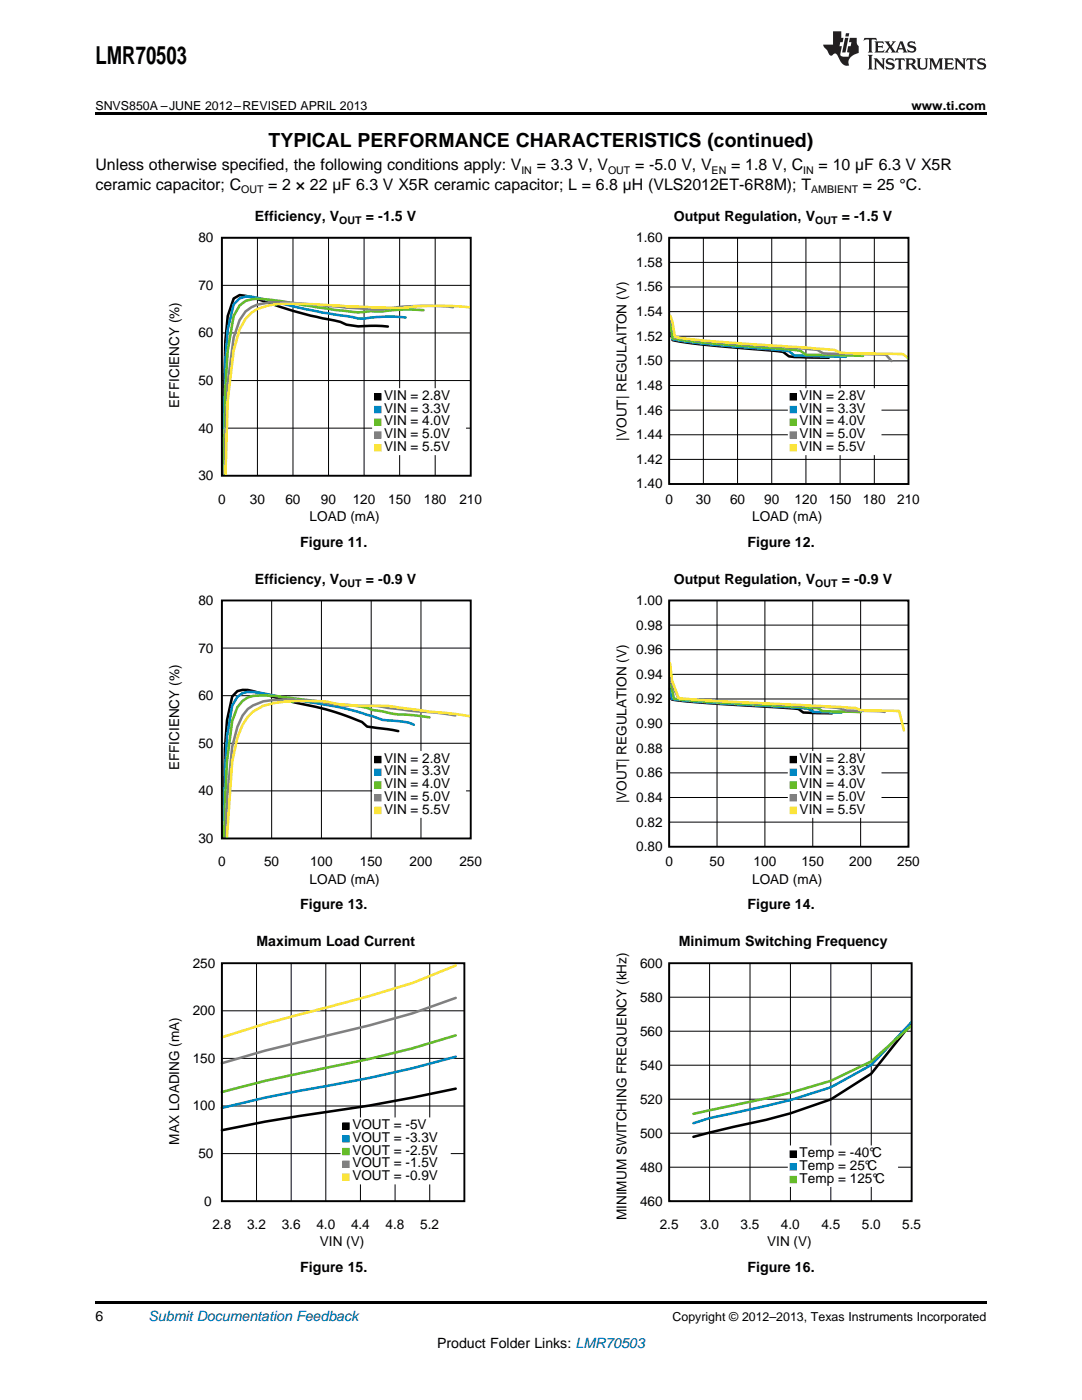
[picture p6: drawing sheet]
<svg xmlns="http://www.w3.org/2000/svg" width="216mm" height="279mm" viewBox="0 0 216 279" stroke-linecap="round" stroke-linejoin="round" font-family="sans-serif">
<path d="M19 259.7h177.8v.5h-177.8z" fill="#000"/>
<g fill="#fff">
<path d="M66.9 255.6h.3v.7h-.3z"/>
<path d="M156.1 255.6h.4v.7h-.4z"/>
</g>
<path d="M51.2 192.2v47.5M58.1 192.2v47.5M65 192.2v47.5M71.9 192.2v47.5M78.8 192.2v47.5M85.7 192.2v47.5M92.7 192.2h-48.4v47.5h48.4M44.3 211.2h48.4M44.3 201.7h48.4M44.3 230.2h48.4M44.3 220.7h48.4" fill="none" stroke="#000" stroke-width=".2"/>
<path d="M90.9 217.3a343.7 343.7 0 0 1-31.1 5.4l-6.9 1.1-8.6 1.8" fill="none" stroke="#000" stroke-width=".51"/>
<path d="M90.9 210.9a272.7 272.7 0 0 1-31.1 6.8l-6.9 1.4-8.6 2" fill="none" stroke="#0087c2" stroke-width=".51"/>
<path d="M90.9 206.6l-8.6 2.6-8.6 2.1a473.9 473.9 0 0 0-29.4 6.6" fill="none" stroke="#66bc29" stroke-width=".51"/>
<path d="M90.9 199.2l-8.6 3-8.6 2.5-20.8 5-8.6 2.5" fill="none" stroke="#808080" stroke-width=".51"/>
<path d="M90.9 192.7l-8.6 3.5-8.6 2.6a558.1 558.1 0 0 0-29.4 8.2" fill="none" stroke="#fbe43b" stroke-width=".51"/>
<path d="M25.9 189.7h69.3v.6h-69.3zM100.8 189.7h-2.4v61.3v-61.3h-3.8v61.3M25.9 241.6h69.3v.2h-69.3zM25.9 245.4h69.3v.2h-69.3zM25.9 249.3h69.3v.1h-69.3zM25.9 251v-61.3h3.8v61.3v-61.3h3.8v61.3v-61.3h3.8v61.3v-61.3h3.8v61.3M37.9 251v-61.3h3.8v61.3" fill="none" stroke="#fff" stroke-width="3.8" stroke-linecap="butt"/>
<path d="M68.4 223.5h21.1v2.3h-21.1z" fill-rule="evenodd" fill="#fff"/>
<path d="M68.4 223.5h21.1v2.3h-21.1z" fill="none" stroke="#fff" stroke-width=".91" stroke-linecap="butt"/>
<path d="M68.4 226h21.1v2.3h-21.1z" fill-rule="evenodd" fill="#fff"/>
<path d="M68.4 226h21.1v2.3h-21.1z" fill="none" stroke="#fff" stroke-width=".91" stroke-linecap="butt"/>
<path d="M68.4 228.6h21.1v2.2h-21.1z" fill-rule="evenodd" fill="#fff"/>
<path d="M68.4 228.6h21.1v2.2h-21.1z" fill="none" stroke="#fff" stroke-width=".91" stroke-linecap="butt"/>
<path d="M68.4 231.1h21.1v2.3h-21.1z" fill-rule="evenodd" fill="#fff"/>
<path d="M68.4 231.1h21.1v2.3h-21.1z" fill="none" stroke="#fff" stroke-width=".91" stroke-linecap="butt"/>
<path d="M68.4 233.6h21.1v2.3h-21.1z" fill-rule="evenodd" fill="#fff"/>
<path d="M68.4 233.6h21.1v2.3h-21.1z" fill="none" stroke="#fff" stroke-width=".91" stroke-linecap="butt"/>
<path d="M68.4 224.1h1.3v1.3h-1.3z" fill-rule="evenodd" fill="#000"/>
<path d="M68.4 224.1h1.3v1.3h-1.3z" fill="none" stroke="#000" stroke-width=".2"/>
<path d="M68.4 226.6h1.3v1.3h-1.3z" fill-rule="evenodd" fill="#0087c2"/>
<path d="M68.4 226.6h1.3v1.3h-1.3z" fill="none" stroke="#0087c2" stroke-width=".2"/>
<path d="M68.4 229.2h1.3v1.3h-1.3z" fill-rule="evenodd" fill="#66bc29"/>
<path d="M68.4 229.2h1.3v1.3h-1.3z" fill="none" stroke="#66bc29" stroke-width=".2"/>
<path d="M68.4 231.7h1.3v1.3h-1.3z" fill-rule="evenodd" fill="#808080"/>
<path d="M68.4 231.7h1.3v1.3h-1.3z" fill="none" stroke="#808080" stroke-width=".2"/>
<path d="M68.4 234.3h1.3v1.2h-1.3z" fill-rule="evenodd" fill="#fbe43b"/>
<path d="M68.4 234.3h1.3v1.2h-1.3z" fill="none" stroke="#fbe43b" stroke-width=".2"/>
<path d="M44.3 192.2h48.4v47.5h-48.4z" fill="none" stroke="#000" stroke-width=".38"/>
<path d="M133.5 192.2h48.4v47.5h-48.4zM133.5 199h48.4M141.6 192.2v47.5M149.7 192.2v47.5M157.7 192.2v47.5M165.8 192.2v47.5M173.8 192.2v47.5M133.5 219.4h48.4M133.5 212.6h48.4M133.5 205.8h48.4M133.5 232.9h48.4M133.5 226.2h48.4" fill="none" stroke="#000" stroke-width=".2"/>
<path d="M181.9 204.2l-8.1 10.1-8 5.1-8.1 2.8-4.8 1.3-6.5 1.4-8 2" fill="none" stroke="#000" stroke-width=".51"/>
<path d="M181.9 204l-8.1 8.5-8 4.5-8.1 2.5-16.1 3.6-3.2 1.1" fill="none" stroke="#0087c2" stroke-width=".51"/>
<path d="M181.9 204.6l-8.1 7.2-8 3.9-8.1 2.4-19.3 4.2" fill="none" stroke="#66bc29" stroke-width=".51"/>
<path d="M115.1 189.7h69.4v.6h-69.4zM190.1 189.7h-2.5v61.3v-61.3h-3.8v61.3M115.1 241.6h69.4v.2h-69.4zM115.1 245.4h69.4v.2h-69.4zM115.1 249.3h69.4v.1h-69.4zM115.1 251v-61.3h3.8v61.3v-61.3h3.8v61.3v-61.3h3.8v61.3v-61.3h3.9v61.3M127.2 251v-61.3h3.8v61.3" fill="none" stroke="#fff" stroke-width="3.8" stroke-linecap="butt"/>
<path d="M157.7 229.1h21v2.2h-21z" fill-rule="evenodd" fill="#fff"/>
<path d="M157.7 229.1h21v2.2h-21z" fill="none" stroke="#fff" stroke-width=".91" stroke-linecap="butt"/>
<path d="M157.7 231.6h21v2.3h-21z" fill-rule="evenodd" fill="#fff"/>
<path d="M157.7 231.6h21v2.3h-21z" fill="none" stroke="#fff" stroke-width=".91" stroke-linecap="butt"/>
<path d="M157.7 234.1h21v2.3h-21z" fill-rule="evenodd" fill="#fff"/>
<path d="M157.7 234.1h21v2.3h-21z" fill="none" stroke="#fff" stroke-width=".91" stroke-linecap="butt"/>
<path d="M157.7 229.7h1.2v1.3h-1.2z" fill-rule="evenodd" fill="#000"/>
<path d="M157.7 229.7h1.2v1.3h-1.2z" fill="none" stroke="#000" stroke-width=".2"/>
<path d="M157.7 232.2h1.2v1.3h-1.2z" fill-rule="evenodd" fill="#0087c2"/>
<path d="M157.7 232.2h1.2v1.3h-1.2z" fill="none" stroke="#0087c2" stroke-width=".2"/>
<path d="M157.7 234.8h1.2v1.2h-1.2z" fill-rule="evenodd" fill="#66bc29"/>
<path d="M157.7 234.8h1.2v1.2h-1.2z" fill="none" stroke="#66bc29" stroke-width=".2"/>
<path d="M133.5 192.2h48.4v47.5h-48.4z" fill="none" stroke="#000" stroke-width=".38"/>
<g fill="#fff">
<path d="M66.9 183.2h.3v.7h-.3z"/>
<path d="M156.1 183.2h.4v.7h-.4z"/>
</g>
<path d="M44.3 119.8h49.6v47.5h-49.6zM54.2 119.8v47.5M64.1 119.8v47.5M74.1 119.8v47.5M84 119.8v47.5M44.3 138.8h49.6M44.3 129.3h49.6M44.3 157.8h49.6M44.3 148.3h49.6" fill="none" stroke="#000" stroke-width=".2"/>
<path d="M79.5 145.9l-6.2-.9-1.1-.9a58.6 58.6 0 0 0-13.4-3.9l-9.4-2.5h-1l-1 .2-1.1 1.1-1 4.7-.4 5.8-.4 24.2" fill="none" stroke="#000" stroke-width=".51"/>
<path d="M82.6 144.6a13.7 13.7 0 0 0-5.2-.8l-1-.1-1.1-.4a65 65 0 0 0-14.5-3.3l-4.1-.8a34.1 34.1 0 0 0-7.3-1.1l-1 .2-1 .8-1.1 1.7-1 6.2-.4 6.9-.4 24.7" fill="none" stroke="#0087c2" stroke-width=".51"/>
<path d="M85.7 143.2l-5.2-.6a13 13 0 0 1-4.1-.6l-2.1-.3a23 23 0 0 0-7.3-1.2l-8.2-1.1a34.9 34.9 0 0 0-8.3-.5l-1.1 .3-1 .7-1 1.2-1.1 2.8-1 8-.4 8.7-.3 18" fill="none" stroke="#66bc29" stroke-width=".51"/>
<path d="M90.9 142.8l-3.1-.5-6.3-.5-3.1-.4a35 35 0 0 0-8.3-.6l-3.1-.2a43.2 43.2 0 0 0-14.5-.6 6.6 6.6 0 0 0-5.1 5.1l-1.1 3.9-1 10.5-.5 19.1" fill="none" stroke="#808080" stroke-width=".51"/>
<path d="M95 143.5l-1-.5-2.1-.4-9.3-1a45.9 45.9 0 0 0-9.3-.8 28.6 28.6 0 0 1-8.3-.8 59.5 59.5 0 0 0-10.4 .3 7.7 7.7 0 0 0-6.2 4.4l-1 2.5-1.1 4.8-1 15-.4 11.6" fill="none" stroke="#fbe43b" stroke-width=".51"/>
<path d="M25.9 117.3h70.6v.6h-70.6zM100.8 117.3h-1.2v61.3v-61.3h-3.8v61.3M25.9 169.2h70.6v.2h-70.6zM25.9 173.1h70.6v.1h-70.6zM25.9 176.9h70.6v.1h-70.6zM25.9 178.6v-61.3h3.8v61.3v-61.3h3.8v61.3v-61.3h3.8v61.3v-61.3h3.8v61.3M37.9 178.6v-61.3h3.8v61.3" fill="none" stroke="#fff" stroke-width="3.8" stroke-linecap="butt"/>
<path d="M74.8 150.3h17.7v2.3h-17.7z" fill-rule="evenodd" fill="#fff"/>
<path d="M74.8 150.3h17.7v2.3h-17.7z" fill="none" stroke="#fff" stroke-width=".91" stroke-linecap="butt"/>
<path d="M74.8 152.9h17.7v2.2h-17.7z" fill-rule="evenodd" fill="#fff"/>
<path d="M74.8 152.9h17.7v2.2h-17.7z" fill="none" stroke="#fff" stroke-width=".91" stroke-linecap="butt"/>
<path d="M74.8 155.4h17.7v2.3h-17.7z" fill-rule="evenodd" fill="#fff"/>
<path d="M74.8 155.4h17.7v2.3h-17.7z" fill="none" stroke="#fff" stroke-width=".91" stroke-linecap="butt"/>
<path d="M74.8 157.9h17.7v2.3h-17.7z" fill-rule="evenodd" fill="#fff"/>
<path d="M74.8 157.9h17.7v2.3h-17.7z" fill="none" stroke="#fff" stroke-width=".91" stroke-linecap="butt"/>
<path d="M74.8 160.5h17.7v2.3h-17.7z" fill-rule="evenodd" fill="#fff"/>
<path d="M74.8 160.5h17.7v2.3h-17.7z" fill="none" stroke="#fff" stroke-width=".91" stroke-linecap="butt"/>
<path d="M74.8 151h1.2v1.2h-1.2z" fill-rule="evenodd" fill="#000"/>
<path d="M74.8 151h1.2v1.2h-1.2z" fill="none" stroke="#000" stroke-width=".2"/>
<path d="M74.8 153.5h1.2v1.3h-1.2z" fill-rule="evenodd" fill="#0087c2"/>
<path d="M74.8 153.5h1.2v1.3h-1.2z" fill="none" stroke="#0087c2" stroke-width=".2"/>
<path d="M74.8 156h1.2v1.3h-1.2z" fill-rule="evenodd" fill="#66bc29"/>
<path d="M74.8 156h1.2v1.3h-1.2z" fill="none" stroke="#66bc29" stroke-width=".2"/>
<path d="M74.8 158.6h1.2v1.2h-1.2z" fill-rule="evenodd" fill="#808080"/>
<path d="M74.8 158.6h1.2v1.2h-1.2z" fill="none" stroke="#808080" stroke-width=".2"/>
<path d="M74.8 161.1h1.2v1.3h-1.2z" fill-rule="evenodd" fill="#fbe43b"/>
<path d="M74.8 161.1h1.2v1.3h-1.2z" fill="none" stroke="#fbe43b" stroke-width=".2"/>
<path d="M44.3 119.8h49.6v47.5h-49.6z" fill="none" stroke="#000" stroke-width=".38"/>
<g fill="none" stroke="#000" stroke-width=".2">
<path d="M133.5 119.8h47.8v49.2h-47.8zM143.1 119.8v49.2M152.6 119.8v49.2M162.2 119.8v49.2M171.7 119.8v49.2M133.5 139.5h47.8M133.5 134.6h47.8M133.5 129.7h47.8M133.5 124.8h47.8M133.5 159.2h47.8M133.5 154.2h47.8M133.5 149.3h47.8"/>
<path d="M133.5 144.4h47.8M133.5 164.1h47.8"/>
</g>
<path d="M133.7 137.5l.4 2.1a371.9 371.9 0 0 0 21.4 1.6l3.8 .3 1 .7 5.7 .2" fill="none" stroke="#000" stroke-width=".51"/>
<path d="M133.7 137.1l.4 2.4a447.3 447.3 0 0 0 24.3 1.7l2.8 .2 1 .7 5.7 .1" fill="none" stroke="#0087c2" stroke-width=".51"/>
<path d="M133.7 136.5l.4 1.1 .4 1.8 8.6 .8 20.1 1.1 .9 .6 7.7 .2" fill="none" stroke="#66bc29" stroke-width=".51"/>
<path d="M133.7 135.1l.8 2.4 .9 1.9 7.7 .6 22 1.1a9.6 9.6 0 0 1 3.8 .7l6.7 .1 .9 .2" fill="none" stroke="#808080" stroke-width=".51"/>
<path d="M133.7 132.4l.4 3.4 1.3 3.6 9.6 .6 23.9 1.2 1.9 .1 1 .4 7.6 .2 1 3.9" fill="none" stroke="#fbe43b" stroke-width=".51"/>
<path d="M115.1 117.3h68.7v.6h-68.7zM190.1 117.3h-3.1v61.3v-61.3h-3.8v61.3M115.1 170.9h68.7v.1h-68.7zM115.1 174.7h68.7v.1h-68.7zM127.2 178.6v-61.3h3.8v61.3M130.4 178.6v-61.3h-3.9v61.3v-61.3h-3.8v61.3v-61.3h-3.8v61.3v-61.3h-3.8v61.3v-.1h68.7v.1" fill="none" stroke="#fff" stroke-width="3.8" stroke-linecap="butt"/>
<path d="M157.7 150.3h17.7v2.3h-17.7z" fill-rule="evenodd" fill="#fff"/>
<path d="M157.7 150.3h17.7v2.3h-17.7z" fill="none" stroke="#fff" stroke-width=".91" stroke-linecap="butt"/>
<path d="M157.7 152.9h17.7v2.2h-17.7z" fill-rule="evenodd" fill="#fff"/>
<path d="M157.7 152.9h17.7v2.2h-17.7z" fill="none" stroke="#fff" stroke-width=".91" stroke-linecap="butt"/>
<path d="M157.7 155.4h17.7v2.3h-17.7z" fill-rule="evenodd" fill="#fff"/>
<path d="M157.7 155.4h17.7v2.3h-17.7z" fill="none" stroke="#fff" stroke-width=".91" stroke-linecap="butt"/>
<path d="M157.7 157.9h17.7v2.3h-17.7z" fill-rule="evenodd" fill="#fff"/>
<path d="M157.7 157.9h17.7v2.3h-17.7z" fill="none" stroke="#fff" stroke-width=".91" stroke-linecap="butt"/>
<path d="M157.7 160.5h17.7v2.3h-17.7z" fill-rule="evenodd" fill="#fff"/>
<path d="M157.7 160.5h17.7v2.3h-17.7z" fill="none" stroke="#fff" stroke-width=".91" stroke-linecap="butt"/>
<path d="M157.7 151h1.2v1.2h-1.2z" fill-rule="evenodd" fill="#000"/>
<path d="M157.7 151h1.2v1.2h-1.2z" fill="none" stroke="#000" stroke-width=".2"/>
<path d="M157.7 153.5h1.2v1.3h-1.2z" fill-rule="evenodd" fill="#0087c2"/>
<path d="M157.7 153.5h1.2v1.3h-1.2z" fill="none" stroke="#0087c2" stroke-width=".2"/>
<path d="M157.7 156h1.2v1.3h-1.2z" fill-rule="evenodd" fill="#66bc29"/>
<path d="M157.7 156h1.2v1.3h-1.2z" fill="none" stroke="#66bc29" stroke-width=".2"/>
<path d="M157.7 158.6h1.2v1.2h-1.2z" fill-rule="evenodd" fill="#808080"/>
<path d="M157.7 158.6h1.2v1.2h-1.2z" fill="none" stroke="#808080" stroke-width=".2"/>
<path d="M157.7 161.1h1.2v1.3h-1.2z" fill-rule="evenodd" fill="#fbe43b"/>
<path d="M157.7 161.1h1.2v1.3h-1.2z" fill="none" stroke="#fbe43b" stroke-width=".2"/>
<path d="M133.5 119.8h47.8v49.2h-47.8z" fill="none" stroke="#000" stroke-width=".38"/>
<g fill="#fff">
<path d="M66.9 110.8h.3v.7h-.3z"/>
<path d="M156.1 110.8h.4v.7h-.4z"/>
</g>
<path d="M44.3 47.4h49.6v47.5h-49.6zM44.3 56.9h49.6M51.4 47.4v47.5M58.5 47.4v47.5M65.6 47.4v47.5M72.6 47.4v47.5M79.7 47.4v47.5M86.8 47.4v47.5M44.3 75.9h49.6M44.3 66.4h49.6M44.3 85.4h49.6" fill="none" stroke="#000" stroke-width=".2"/>
<path d="M77.4 65.2l-3.6-.2a10.3 10.3 0 0 1-5.9-.8 95.6 95.6 0 0 1-17.7-4.9l-2.4-.4-1.2 .7-1.2 3.5-.4 4.9-.5 19" fill="none" stroke="#000" stroke-width=".51"/>
<path d="M80.9 63.4l-3.5-.2-3.6 .2-1.1 .2h-1.2l-2.4-.5a117.1 117.1 0 0 1-15.4-3.2l-2.3-.5a3.9 3.9 0 0 0-4.8 1.4l-1.2 4.9-.4 6.2-.5 24.4" fill="none" stroke="#0087c2" stroke-width=".51"/>
<path d="M84.5 61.9l-3.6-.1-2.3 .1a16.9 16.9 0 0 1-4.8 .2 24.9 24.9 0 0 1-8.2-.5l-4.8-.7a65.8 65.8 0 0 0-9.4-1.3l-2.4 .5-1.2 .9-1.2 2.1-1.2 6.8-.4 7.6-.5 27.3" fill="none" stroke="#66bc29" stroke-width=".51"/>
<path d="M90.4 61.3a53 53 0 0 0-14.2 .5l-7.1-.4-10.6-.9-4.8-.1a6.4 6.4 0 0 0-5.9 3.5l-1.2 3.5-1.2 9.1-.4 11.2-.4 18.5" fill="none" stroke="#808080" stroke-width=".51"/>
<path d="M93.9 61.4a58.6 58.6 0 0 0-14.1 .1l-10.7-.4-7.1-.4a49.2 49.2 0 0 0-8.3 .2 7.3 7.3 0 0 0-5.9 4.8l-1.2 4.2-1.2 10-.7 26.3" fill="none" stroke="#fbe43b" stroke-width=".51"/>
<path d="M25.9 44.9h70.6v.6h-70.6zM100.8 44.9h-1.2v61.3v-61.3h-3.8v61.3M25.9 96.9h70.6v.1h-70.6zM25.9 100.7h70.6v.1h-70.6zM25.9 104.5h70.6v.1h-70.6zM25.9 106.2v-61.3h3.8v61.3v-61.3h3.8v61.3v-61.3h3.8v61.3v-61.3h3.8v61.3M37.9 106.2v-61.3h3.8v61.3" fill="none" stroke="#fff" stroke-width="3.8" stroke-linecap="butt"/>
<path d="M74.8 77.9h17.7v2.3h-17.7z" fill-rule="evenodd" fill="#fff"/>
<path d="M74.8 77.9h17.7v2.3h-17.7z" fill="none" stroke="#fff" stroke-width=".91" stroke-linecap="butt"/>
<path d="M74.8 80.5h17.7v2.3h-17.7z" fill-rule="evenodd" fill="#fff"/>
<path d="M74.8 80.5h17.7v2.3h-17.7z" fill="none" stroke="#fff" stroke-width=".91" stroke-linecap="butt"/>
<path d="M74.8 83h17.7v2.3h-17.7z" fill-rule="evenodd" fill="#fff"/>
<path d="M74.8 83h17.7v2.3h-17.7z" fill="none" stroke="#fff" stroke-width=".91" stroke-linecap="butt"/>
<path d="M74.8 85.5h17.7v2.3h-17.7z" fill-rule="evenodd" fill="#fff"/>
<path d="M74.8 85.5h17.7v2.3h-17.7z" fill="none" stroke="#fff" stroke-width=".91" stroke-linecap="butt"/>
<path d="M74.8 88.1h17.7v2.3h-17.7z" fill-rule="evenodd" fill="#fff"/>
<path d="M74.8 88.1h17.7v2.3h-17.7z" fill="none" stroke="#fff" stroke-width=".91" stroke-linecap="butt"/>
<path d="M74.8 78.6h1.2v1.2h-1.2z" fill-rule="evenodd" fill="#000"/>
<path d="M74.8 78.6h1.2v1.2h-1.2z" fill="none" stroke="#000" stroke-width=".2"/>
<path d="M74.8 81.1h1.2v1.3h-1.2z" fill-rule="evenodd" fill="#0087c2"/>
<path d="M74.8 81.1h1.2v1.3h-1.2z" fill="none" stroke="#0087c2" stroke-width=".2"/>
<path d="M74.8 83.6h1.2v1.3h-1.2z" fill-rule="evenodd" fill="#66bc29"/>
<path d="M74.8 83.6h1.2v1.3h-1.2z" fill="none" stroke="#66bc29" stroke-width=".2"/>
<path d="M74.8 86.2h1.2v1.3h-1.2z" fill-rule="evenodd" fill="#808080"/>
<path d="M74.8 86.2h1.2v1.3h-1.2z" fill="none" stroke="#808080" stroke-width=".2"/>
<path d="M74.8 88.7h1.2v1.3h-1.2z" fill-rule="evenodd" fill="#fbe43b"/>
<path d="M74.8 88.7h1.2v1.3h-1.2z" fill="none" stroke="#fbe43b" stroke-width=".2"/>
<path d="M44.3 47.4h49.6v47.5h-49.6z" fill="none" stroke="#000" stroke-width=".38"/>
<g fill="none" stroke="#000" stroke-width=".2">
<path d="M133.5 47.4h47.8v49.2h-47.8zM133.5 57.3h47.8M133.5 52.4h47.8M140.3 47.4v49.2M147.2 47.4v49.2M154 47.4v49.2M160.8 47.4v49.2M167.6 47.4v49.2M174.5 47.4v49.2M133.5 76.9h47.8M133.5 72h47.8M133.5 67.1h47.8"/>
<path d="M133.5 62.2h47.8M133.5 91.7h47.8M133.5 86.8h47.8M133.5 81.9h47.8"/>
</g>
<path d="M133.7 65.5l.5 2.4a214.7 214.7 0 0 0 20.9 2.2l1.2 .1 1.1 .9 1.1 .2 6.9 .1" fill="none" stroke="#000" stroke-width=".51"/>
<path d="M133.7 65.1l.5 2.6a204.7 204.7 0 0 0 20.9 2.1l2.3 .3 1.1 .9 10.3 .2" fill="none" stroke="#0087c2" stroke-width=".51"/>
<path d="M133.7 64.5l.5 3a214.5 214.5 0 0 0 20.9 2.1l4.6 .4 1.1 .8 11.4 .2" fill="none" stroke="#66bc29" stroke-width=".51"/>
<path d="M133.7 63.6l.5 1.2 .4 2.6a382.7 382.7 0 0 0 23.9 2l4.6 .4 1.1 .7 12.6 .3 1.1 1.3" fill="none" stroke="#808080" stroke-width=".51"/>
<path d="M133.7 63l.5 1.3 .4 2.9a377.3 377.3 0 0 0 26.2 2.2l5.7 .4 1.2 .6 1.1 .1 11.4 .2 1.1 .8" fill="none" stroke="#fbe43b" stroke-width=".51"/>
<path d="M115.1 44.9h68.7v.6h-68.7zM190.1 44.9h-3.1v61.3v-61.3h-3.8v61.3M115.1 98.5h68.7v.1h-68.7zM115.1 102.3h68.7v.1h-68.7zM127.2 106.2v-61.3h3.8v61.3M130.4 106.2v-61.3h-3.9v61.3v-61.3h-3.8v61.3v-61.3h-3.8v61.3v-61.3h-3.8v61.3v-.1h68.7v.1" fill="none" stroke="#fff" stroke-width="3.8" stroke-linecap="butt"/>
<path d="M157.7 77.9h17.7v2.3h-17.7z" fill-rule="evenodd" fill="#fff"/>
<path d="M157.7 77.9h17.7v2.3h-17.7z" fill="none" stroke="#fff" stroke-width=".91" stroke-linecap="butt"/>
<path d="M157.7 80.5h17.7v2.3h-17.7z" fill-rule="evenodd" fill="#fff"/>
<path d="M157.7 80.5h17.7v2.3h-17.7z" fill="none" stroke="#fff" stroke-width=".91" stroke-linecap="butt"/>
<path d="M157.7 83h17.7v2.3h-17.7z" fill-rule="evenodd" fill="#fff"/>
<path d="M157.7 83h17.7v2.3h-17.7z" fill="none" stroke="#fff" stroke-width=".91" stroke-linecap="butt"/>
<path d="M157.7 85.5h17.7v2.3h-17.7z" fill-rule="evenodd" fill="#fff"/>
<path d="M157.7 85.5h17.7v2.3h-17.7z" fill="none" stroke="#fff" stroke-width=".91" stroke-linecap="butt"/>
<path d="M157.7 88.1h17.7v2.3h-17.7z" fill-rule="evenodd" fill="#fff"/>
<path d="M157.7 88.1h17.7v2.3h-17.7z" fill="none" stroke="#fff" stroke-width=".91" stroke-linecap="butt"/>
<path d="M157.7 78.6h1.2v1.2h-1.2z" fill-rule="evenodd" fill="#000"/>
<path d="M157.7 78.6h1.2v1.2h-1.2z" fill="none" stroke="#000" stroke-width=".2"/>
<path d="M157.7 81.1h1.2v1.3h-1.2z" fill-rule="evenodd" fill="#0087c2"/>
<path d="M157.7 81.1h1.2v1.3h-1.2z" fill="none" stroke="#0087c2" stroke-width=".2"/>
<path d="M157.7 83.6h1.2v1.3h-1.2z" fill-rule="evenodd" fill="#66bc29"/>
<path d="M157.7 83.6h1.2v1.3h-1.2z" fill="none" stroke="#66bc29" stroke-width=".2"/>
<path d="M157.7 86.2h1.2v1.3h-1.2z" fill-rule="evenodd" fill="#808080"/>
<path d="M157.7 86.2h1.2v1.3h-1.2z" fill="none" stroke="#808080" stroke-width=".2"/>
<path d="M157.7 88.7h1.2v1.3h-1.2z" fill-rule="evenodd" fill="#fbe43b"/>
<path d="M157.7 88.7h1.2v1.3h-1.2z" fill="none" stroke="#fbe43b" stroke-width=".2"/>
<path d="M133.5 47.4h47.8v49.2h-47.8z" fill="none" stroke="#000" stroke-width=".38"/>
<path d="M19 22.5h177.8v.5h-177.8z" fill="#000"/>
<g fill="#231f20">
<path d="M172.5 7.6l-.1 .5 .4-.2h.6v.1v2.1l-.2 .4h.9l-.2-.4v-2.1l.1-.1h.5l.5 .2-.2-.5zM174.5 8.3l.2 .3v1.5l-.2 .4h1.8l.2-.6a1.04 1.04 0 0 1-1.3 .2v-.7h.6l.3 .2v-.6l-.3 .2h-.6v-.6l.8-.1 .4 .3-.2-.5zM176.5 8.3l.9 1.1-.9 1.1h.8l-.2-.2 .4-.7 .5 .7-.2 .2h1.5l-.2-.2 .2-.4h.9l.1 .4-.2 .2h1l-.3-.3-.7-1.9h-.5l-.9 2-.8-1 .9-1h-.8l.1 .3-.4 .5-.3-.6 .1-.2zM179.7 8.6l.4 1h-.7zM181.3 8.4a.63 .63 0 0 0-.2 .7 .63 .63 0 0 0 .6 .4l.6 .2 .1 .2a.75 .75 0 0 1-.7 .4 .75 .75 0 0 1-.6-.5l.1 .7 .1-.1a1.11 1.11 0 0 0 1.5-.6 1.13 1.13 0 0 0-1.2-.8l-.1-.4a1.04 1.04 0 0 1 1.2 .2l-.2-.5-.2 .1-.4-.2zM173.2 10.9l.2 .4v2.2l-.2 .4h1l-.3-.4v-2.2l.3-.4zM174.3 11.6l.3 .4v1.5l-.3 .4h.8l-.2-.4v-1.3l1.5 1.7v-1.9l.2-.4h-.7l.2 .4v.9l-1.1-1.3zM177 11.8a.62 .62 0 0 0-.2 .7 .62 .62 0 0 0 .6 .4l.6 .1 .1 .3a.76 .76 0 0 1-.7 .3 .76 .76 0 0 1-.7-.4l.2 .7 .1-.1a1.11 1.11 0 0 0 1.5-.6 1.13 1.13 0 0 0-1.2-.8l-.1-.4a1.04 1.04 0 0 1 1.2 .2l-.2-.6-.2 .1-.5-.1zM178.7 11.6l-.2 .6a.61 .61 0 0 1 .8-.3v1.6l-.2 .4h.9l-.2-.4v-1.6a.63 .63 0 0 1 .7 .3l-.1-.6zM180.6 11.6l.3 .4v1.5l-.3 .4h1l-.2-.2-.1-.8 .6 .2a.76 .76 0 0 0 1.2 .7l-1-1a.58 .58 0 0 0 .6-.5 .58 .58 0 0 0-.5-.6zM181.4 11.9h.1a.45 .45 0 0 1 .5 .1 .45 .45 0 0 1 .1 .5l-.8 .2zM182.9 11.6l.2 .2a2.17 2.17 0 0 0 .3 1.9 .99 .99 0 0 0 1.6-.6v-1.1l.2-.4h-.7l.2 .2a1.92 1.92 0 0 1-.2 1.8 .6 .6 0 0 1-.9-.5v-1.1l.2-.4zM185.4 11.6l.2 .4v1.5l-.2 .4h.7l-.2-.4v-1.4l.8 1.8 .8-1.8v1.4l-.2 .4h.9l-.2-.4v-1.5l.2-.4h-.8l-.6 1.5-.6-1.5zM188.4 11.6l.2 .4v1.5l-.2 .4h1.8l.1-.6a1.04 1.04 0 0 1-1.2 .1v-.6h.5l.4 .2v-.6l-.4 .2h-.5v-.7h.8l.3 .3-.1-.6zM190.5 11.6l.2 .4v1.5l-.2 .4h.7l-.2-.4v-1.3l1.5 1.7v-1.9l.2-.4h-.7l.2 .4v.9l-1.1-1.3zM192.9 11.6l-.1 .6a.61 .61 0 0 1 .7-.3l.1 1.6-.3 .4h1l-.3-.4 .1-1.6a.63 .63 0 0 1 .7 .3l-.1-.6zM195.2 11.8a.62 .62 0 0 0-.2 .7 .62 .62 0 0 0 .6 .4l.6 .1 .1 .3a.76 .76 0 0 1-.7 .3 .76 .76 0 0 1-.6-.4l.1 .7 .1-.1a1.11 1.11 0 0 0 1.6-.6 1.13 1.13 0 0 0-1.3-.8l-.1-.4a1.04 1.04 0 0 1 1.2 .2l-.1-.6-.2 .1-.5-.1z"/>
<path d="M166.2 6.3v2.6h-1.9v.4l.8 .9a.91 .91 0 0 0 1 .8 .56 .56 0 0 1 .5-.3 .56 .56 0 0 1 .5 .3l.4 .8a1.53 1.53 0 0 0 1.9 1.2 1.54 1.54 0 0 1 1-2.1l.9-.3v-1.4a1.52 1.52 0 0 1-.4-1.6h-1.3l-.2 .8h.5l-.2 .8h-.5l-.1 1v.2l.4 .1-.2 .8a1.93 1.93 0 0 1-1.6-.3l.3-1.8h-.5l.2-.8h.4l.2-.8h-.4v-1.3zM168.6 7.6l-.6 2.9h.7l.6-2.9zM168.8 6.6l-.1 .7h.6l.2-.7z"/>
</g>
<text font-size="4.9" x="19" y="12.8">LMR70503</text>
<text font-size="3.9" x="53.6" y="29.3">TYPICAL PERFORMANCE CHARACTERISTICS (continued)</text>
<g font-size="3.2">
<text x="19" y="34">Unless otherwise specified, the following conditions apply: V</text>
<text x="107.1" y="34">= 3.3 V, V</text>
<text x="126.7" y="34">= -5.0 V, V</text>
<text x="145.9" y="34">= 1.8 V, C</text>
<text x="163.3" y="34">= 10 µF 6.3 V X5R</text>
<text x="19" y="37.9">ceramic capacitor; C</text>
<text x="53.5" y="37.9">= 2 × 22 µF 6.3 V X5R ceramic capacitor; L = 6.8 µH (VLS2012ET-6R8M); T</text>
<text x="172.2" y="37.9">= 25 °C.</text>
</g>
<g font-size="2.8">
<text x="50.9" y="44.1">Efficiency, V</text>
<text x="73" y="44.1">= -1.5 V</text>
<text x="134.5" y="44.1">Output Regulation, V</text>
<text x="168" y="44.1">= -1.5 V</text>
<text x="59.9" y="109.1">Figure 11.</text>
<text x="149.2" y="109.1">Figure 12.</text>
<text x="50.9" y="116.5">Efficiency, V</text>
<text x="73" y="116.5">= -0.9 V</text>
<text x="134.5" y="116.5">Output Regulation, V</text>
<text x="168" y="116.5">= -0.9 V</text>
<text x="59.9" y="181.5">Figure 13.</text>
<text x="149.2" y="181.5">Figure 14.</text>
<text x="51.2" y="188.9">Maximum Load Current</text>
<text x="135.4" y="188.9">Minimum Switching Frequency</text>
<text x="59.9" y="253.9">Figure 15.</text>
<text x="149.2" y="253.9">Figure 16.</text>
<text x="19" y="263.6">6</text>
<text x="87.2" y="269">Product Folder Links: LMR70503</text>
</g>
<text font-size="2.8" fill="#0000c8" x="29.6" y="263.6">Submit Documentation Feedback</text>
<g font-size="2.7">
<text x="39.6" y="48.3">80</text>
<text x="127" y="53.3">1.58</text>
<text x="127" y="48.3">1.60</text>
<text x="39.6" y="57.8">70</text>
<text x="127" y="58.2">1.56</text>
<text x="127" y="63.1">1.54</text>
<text x="39.6" y="67.3">60</text>
<text x="127" y="68">1.52</text>
<text x="39.6" y="76.8">50</text>
<text x="127" y="77.8">1.48</text>
<text x="127" y="72.9">1.50</text>
<text x="35.7" y="81.4" transform="rotate(-90 35.7 81.4)">EFFICIENCY (%)</text>
<text x="76.7" y="79.8">VIN = 2.8V</text>
<text x="76.7" y="82.4">VIN = 3.3V</text>
<text x="127" y="82.7">1.46</text>
<text x="159.6" y="79.8">VIN = 2.8V</text>
<text x="159.6" y="82.4">VIN = 3.3V</text>
<text x="39.6" y="86.3">40</text>
<text x="76.7" y="84.9">VIN = 4.0V</text>
<text x="76.7" y="87.5">VIN = 5.0V</text>
<text x="76.7" y="90">VIN = 5.5V</text>
<text x="125" y="87.9" transform="rotate(-90 125 87.9)">|VOUT| REGULAITON (V)</text>
<text x="127" y="87.7">1.44</text>
<text x="159.6" y="84.9">VIN = 4.0V</text>
<text x="159.6" y="87.5">VIN = 5.0V</text>
<text x="159.6" y="90">VIN = 5.5V</text>
<text x="39.6" y="95.8">30</text>
<text x="127" y="92.6">1.42</text>
<text x="43.5" y="100.5">0</text>
<text x="49.9" y="100.5">30</text>
<text x="57" y="100.5">60</text>
<text x="64" y="100.5">90</text>
<text x="70.4" y="100.5">120</text>
<text x="77.5" y="100.5">150</text>
<text x="84.6" y="100.5">180</text>
<text x="91.7" y="100.5">210</text>
<text x="127" y="97.5">1.40</text>
<text x="132.8" y="100.5">0</text>
<text x="138.8" y="100.5">30</text>
<text x="145.7" y="100.5">60</text>
<text x="152.5" y="100.5">90</text>
<text x="158.6" y="100.5">120</text>
<text x="165.4" y="100.5">150</text>
<text x="172.2" y="100.5">180</text>
<text x="179" y="100.5">210</text>
<text x="61.8" y="104">LOAD (mA)</text>
<text x="150.1" y="104">LOAD (mA)</text>
<text x="39.6" y="120.7">80</text>
<text x="127" y="125.6">0.98</text>
<text x="127" y="120.7">1.00</text>
<text x="39.6" y="130.2">70</text>
<text x="127" y="130.6">0.96</text>
<text x="127" y="135.5">0.94</text>
<text x="39.6" y="139.7">60</text>
<text x="127" y="140.4">0.92</text>
<text x="39.6" y="149.2">50</text>
<text x="127" y="145.3">0.90</text>
<text x="35.7" y="153.7" transform="rotate(-90 35.7 153.7)">EFFICIENCY (%)</text>
<text x="76.7" y="152.2">VIN = 2.8V</text>
<text x="76.7" y="154.8">VIN = 3.3V</text>
<text x="127" y="155.1">0.86</text>
<text x="127" y="150.2">0.88</text>
<text x="159.6" y="152.2">VIN = 2.8V</text>
<text x="159.6" y="154.8">VIN = 3.3V</text>
<text x="39.6" y="158.7">40</text>
<text x="76.7" y="157.3">VIN = 4.0V</text>
<text x="76.7" y="159.8">VIN = 5.0V</text>
<text x="125" y="160.3" transform="rotate(-90 125 160.3)">|VOUT| REGULATION (V)</text>
<text x="127" y="160">0.84</text>
<text x="159.6" y="157.3">VIN = 4.0V</text>
<text x="159.6" y="159.8">VIN = 5.0V</text>
<text x="76.7" y="162.4">VIN = 5.5V</text>
<text x="127" y="165">0.82</text>
<text x="159.6" y="162.4">VIN = 5.5V</text>
<text x="39.6" y="168.2">30</text>
<text x="43.5" y="172.9">0</text>
<text x="52.7" y="172.9">50</text>
<text x="61.9" y="172.9">100</text>
<text x="71.8" y="172.9">150</text>
<text x="81.7" y="172.9">200</text>
<text x="91.7" y="172.9">250</text>
<text x="127" y="169.9">0.80</text>
<text x="132.8" y="172.9">0</text>
<text x="141.6" y="172.9">50</text>
<text x="150.4" y="172.9">100</text>
<text x="159.9" y="172.9">150</text>
<text x="169.5" y="172.9">200</text>
<text x="179" y="172.9">250</text>
<text x="61.8" y="176.4">LOAD (mA)</text>
<text x="150.1" y="176.4">LOAD (mA)</text>
<text x="38.5" y="193.1">250</text>
<text x="127.7" y="193.1">600</text>
<text x="38.5" y="202.6">200</text>
<text x="127.7" y="199.9">580</text>
<text x="127.7" y="206.7">560</text>
<text x="38.5" y="212.1">150</text>
<text x="127.7" y="213.5">540</text>
<text x="38.5" y="221.6">100</text>
<text x="127.7" y="220.3">520</text>
<text x="70.3" y="225.4">VOUT = -5V</text>
<text x="70.3" y="227.9">VOUT = -3.3V</text>
<text x="127.7" y="227">500</text>
<text x="35.7" y="228.4" transform="rotate(-90 35.7 228.4)">MAX LOADING (mA)</text>
<text x="39.6" y="231.1">50</text>
<text x="70.3" y="230.5">VOUT = -2.5V</text>
<text x="70.3" y="233">VOUT = -1.5V</text>
<text x="127.7" y="233.8">480</text>
<text x="159.6" y="231">Temp = -40°C</text>
<text x="159.6" y="233.5">Temp = 25°C</text>
<text x="70.3" y="235.5">VOUT = -0.9V</text>
<text x="159.6" y="236">Temp = 125°C</text>
<text x="40.7" y="240.6">0</text>
<text x="42.4" y="245.3">2.8</text>
<text x="49.3" y="245.3">3.2</text>
<text x="56.2" y="245.3">3.6</text>
<text x="63.1" y="245.3">4.0</text>
<text x="70" y="245.3">4.4</text>
<text x="77" y="245.3">4.8</text>
<text x="83.9" y="245.3">5.2</text>
<text x="125" y="243.5" transform="rotate(-90 125 243.5)">MINIMUM SWITCHING FREQUENCY (kHz)</text>
<text x="127.7" y="240.6">460</text>
<text x="131.6" y="245.3">2.5</text>
<text x="139.7" y="245.3">3.0</text>
<text x="147.8" y="245.3">3.5</text>
<text x="155.8" y="245.3">4.0</text>
<text x="163.9" y="245.3">4.5</text>
<text x="172" y="245.3">5.0</text>
<text x="180" y="245.3">5.5</text>
<text x="63.8" y="248.7">VIN (V)</text>
<text x="153.1" y="248.7">VIN (V)</text>
</g>
<g font-size="2.5">
<text x="19" y="21.9">SNVS850A –JUNE 2012–REVISED APRIL 2013</text>
<text x="181.9" y="21.9">www.ti.com</text>
<text x="134.2" y="263.6">Copyright © 2012–2013, Texas Instruments Incorporated</text>
</g>
<g font-size="2.1">
<text x="104" y="34.6">IN</text>
<text x="121.3" y="34.6">OUT</text>
<text x="142" y="34.6">EN</text>
<text x="160.3" y="34.6">IN</text>
<text x="48.1" y="38.5">OUT</text>
<text x="161.9" y="38.5">AMBIENT</text>
<text x="67.7" y="44.7">OUT</text>
<text x="162.7" y="44.7">OUT</text>
<text x="67.7" y="117.1">OUT</text>
<text x="162.7" y="117.1">OUT</text>
</g>
</svg>
